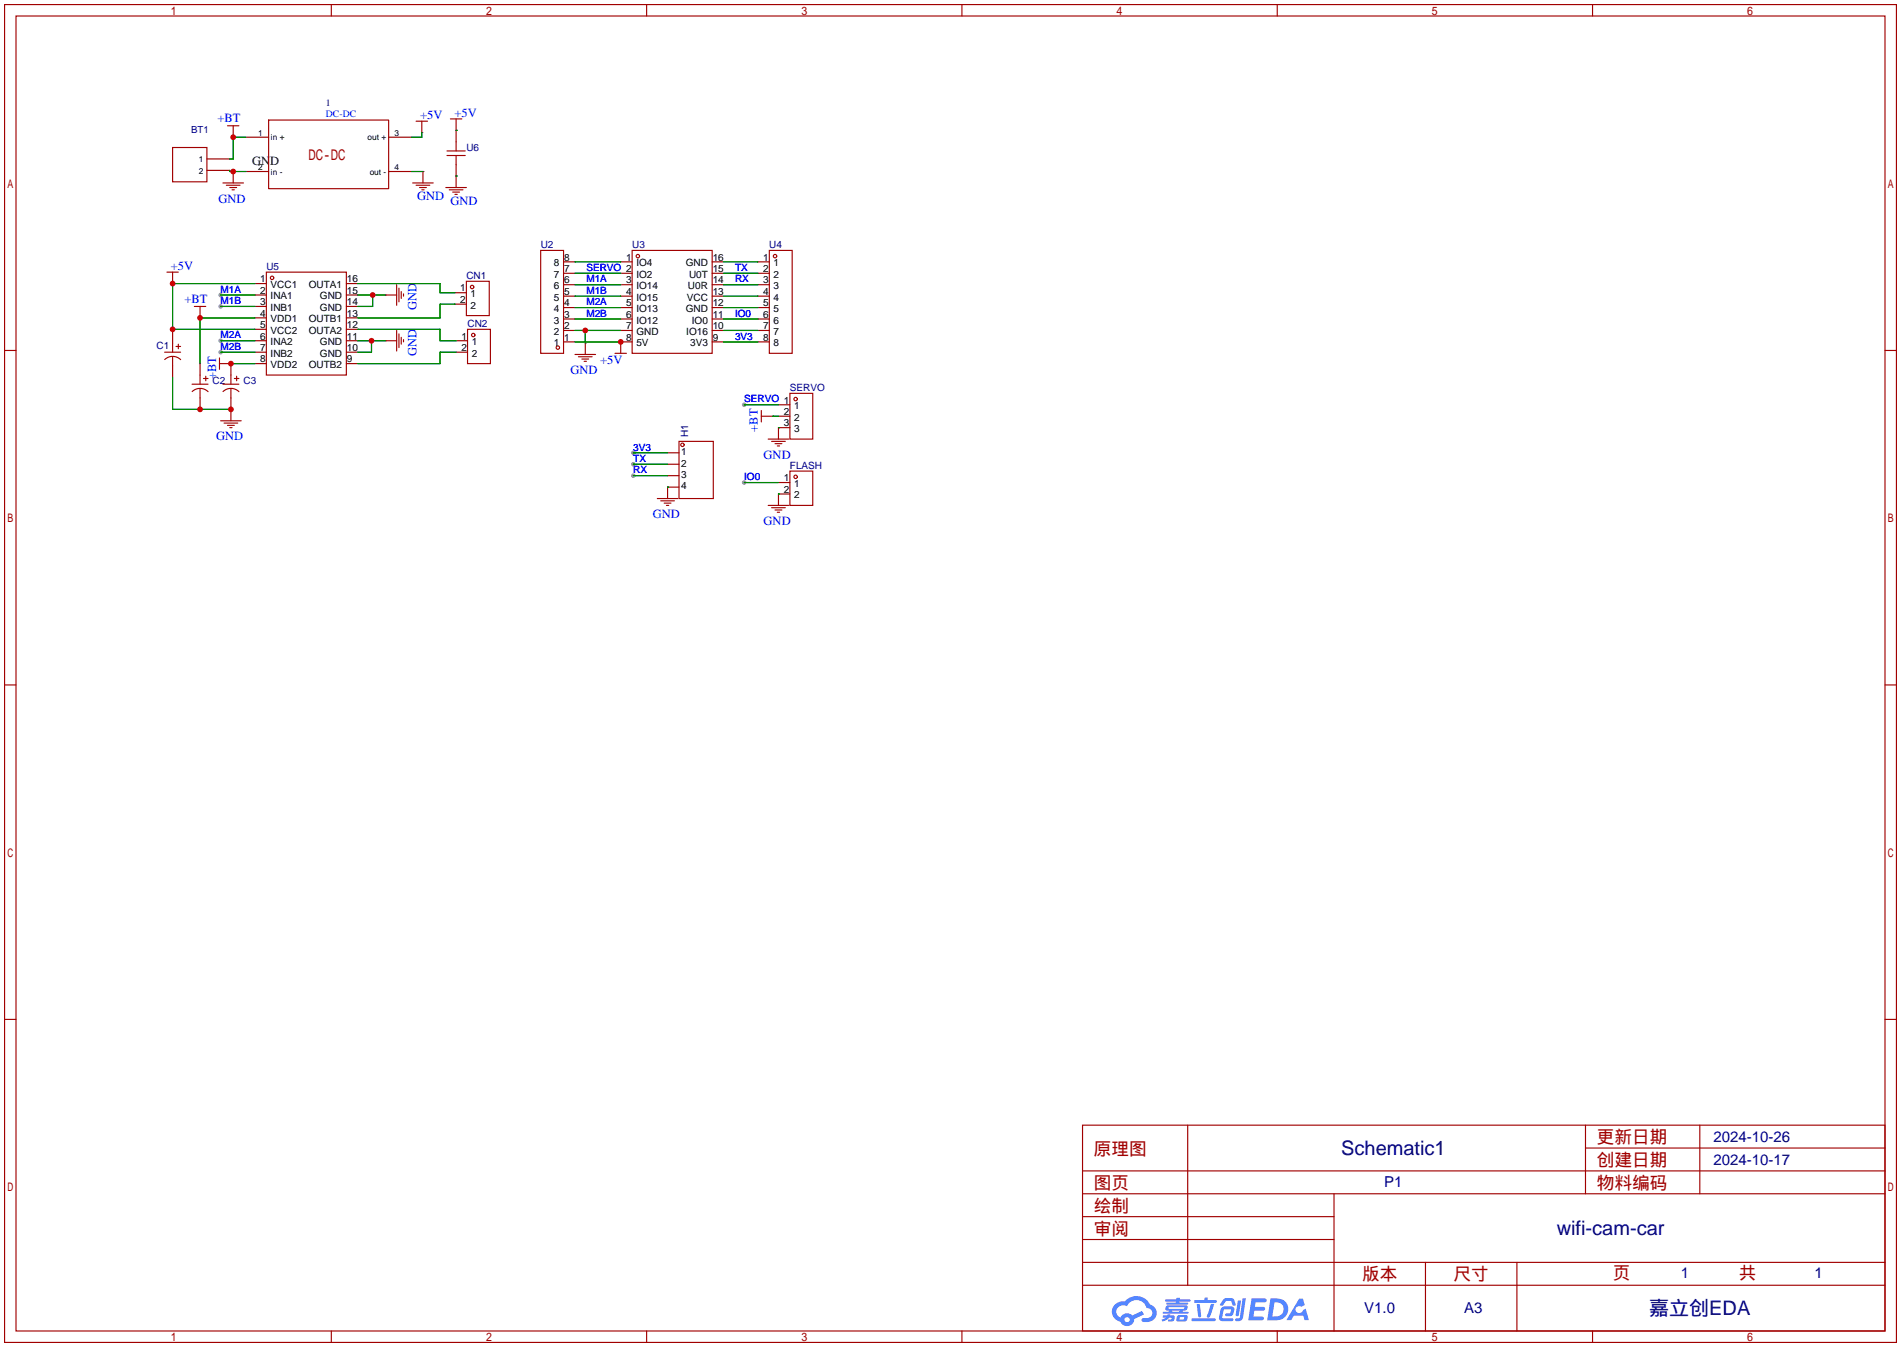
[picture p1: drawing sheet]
<svg xmlns="http://www.w3.org/2000/svg" width="422mm" height="299mm" viewBox="0 0 422 299" stroke-linecap="round" stroke-linejoin="round" font-family="sans-serif">
<g fill="#999">
<circle cx="49" cy="65.5" r=".51"/>
<circle cx="49" cy="68.1" r=".51"/>
<circle cx="49" cy="75.7" r=".51"/>
<circle cx="49" cy="78.2" r=".51"/>
<circle cx="165.4" cy="107.2" r=".51"/>
<circle cx="140.7" cy="100.6" r=".51"/>
<circle cx="140.7" cy="103.1" r=".51"/>
<circle cx="140.7" cy="105.7" r=".51"/>
<circle cx="165.4" cy="89.9" r=".51"/>
</g>
<g fill="none" stroke="#a10000" stroke-width=".25">
<path d="M1 1h420.4v297.2h-420.4zM3.6 3.6h415.2v292.1h-415.2zM73.6 1v2.6M143.7 1v2.6M213.7 1v2.6M283.8 1v2.6M353.9 1v2.6M1 77.9h2.6M418.8 77.9h2.6M1 152.1h2.6M418.8 152.1h2.6M1 226.4h2.6"/>
<path d="M418.8 226.4h2.6M240.5 249.9h178.3v45.8h-178.3zM263.9 249.9v35.6M352.3 249.9v15.3M352.3 255h66.5M377.7 249.9v15.3M240.5 270.3h55.9M240.5 265.2h178.3M240.5 275.3h55.9M240.5 260.1h178.3M296.4 265.2v30.5M73.6 295.7v2.5"/>
<path d="M143.7 295.7v2.5M213.7 295.7v2.5M240.5 285.5h178.3M240.5 280.4h178.3M283.8 295.7v2.5M316.7 280.4v15.3M337.1 280.4v15.3M353.9 295.7v2.5"/>
</g>
<g fill="#5487ff">
<path d="M278.1 288.4h2.7a.48 .48 0 0 1 .7 .4 .48 .48 0 0 1-.7 .5h-1.8l-.2 1h1.9a.43 .43 0 0 1 .4 .5 .43 .43 0 0 1-.5 .4h-1.9l-.2 1.2h1.7a.45 .45 0 0 1 .6 .2 .45 .45 0 0 1-.2 .6l-3.2 .1z"/>
<path d="M288.7 288.5h.8l.4 1.4-.7 .4a.84 .84 0 0 0-1.2 .2 .84 .84 0 0 0 .3 1.2 .84 .84 0 0 0 1.1-.4l.1-.3 .6-.3 .7 2.5h-.9l-.3-1h-2.1l-.6 1h-1.1z"/>
<path d="M275.1 288.9h.7l-.5 3.2a.36 .36 0 0 1-.4 .3 .36 .36 0 0 1-.3-.4z"/>
<path d="M276.1 288.4h.7l-.6 4.3a1.13 1.13 0 0 1-1.8 .6l.2-.4 .7-.1 .2-.2z"/>
<path d="M271.8 288.7l.6-.3 1-.1a.77 .77 0 0 1 .9 .6l.3 .9-.2 .2h-.5l-.3-.9-.2-.1h-1l-.7 1h-.6z"/>
<path d="M271.4 290.5l.5-.3h1.7a.81 .81 0 0 1 .7 .5 .81 .81 0 0 1-.2 .9 .81 .81 0 0 1-.9 .8h-.7a.32 .32 0 0 1-.3-.4 .32 .32 0 0 1 .4-.3h.7l.3-.9-1.7 .1-.3 1.9h2.2a.32 .32 0 0 1 .3 .4 .32 .32 0 0 1-.4 .3h-2.3l-.4-.4-.1-.5z"/>
<path d="M264.8 292.8h5a.33 .33 0 0 1 .4 .4 .33 .33 0 0 1-.4 .3h-4.9l-.1-.2z"/>
<path d="M269.1 289.6h.7l-.6 2.1a.98 .98 0 0 1-.8 1l-.3-.3z"/>
<path d="M265.9 289.7h.7l.3 2.6a.34 .34 0 0 1-.3 .3 .34 .34 0 0 1-.4-.2z"/>
<path d="M265.4 288.8h2.2l.2-.6h.6l-.1 .6h1.8a.32 .32 0 0 1 .3 .3 .32 .32 0 0 1-.4 .3h-4.5l-.1-.1z"/>
<path d="M258.4 292.2h.9l.1-.2h.7l-.1 .2h.9l.1 .2-.1 .9-1.3 .2v-.4h.6l.1-.4a.68 .68 0 0 0-.9 .4l-1.1 .5-.2-.5 1-.4h-.8z"/>
<path d="M259 288.6h2.4l.1-.3h.7l-.1 .3h2.2l.3 .3-.3 .2h-2.2l-.1 .3h1.8l.2 .2-.2 .2h-4.5l-.1-.4h2l.1-.3h-2.3l-.1-.1z"/>
<path d="M282.3 288.4l-.7 4.9h1.6a2.5 2.5 0 0 0 3.1-2.5 2.5 2.5 0 0 0-3.1-2.4zM283.2 289.3a1.61 1.61 0 0 1 2 1.4 1.61 1.61 0 0 1-1.8 1.7h-.7z"/>
<path d="M259.1 290.2l-.1 .7 .6 .2 .1 .3h-1.3l.1 .4h5.4l.2-.2-.2-.2h-1.2l.2-.3a.7 .7 0 0 0 .8-.2 .7 .7 0 0 0 0-.9h-4.1zM259.7 290.4l3.5 .1-.2 .3h-3.2zM260.4 291.1h1.7l-.2 .3h-1.4z"/>
<path d="M261.6 292.3a1.05 1.05 0 0 0-.1 1.2 2.91 2.91 0 0 0 2.2-.2 .98 .98 0 0 0 0-1.1l-1.6-.1zM262.2 292.6h.8l.1 .3-.2 .2h-.8z"/>
<path d="M247.8 289.7a2.23 2.23 0 0 0-.6 2.3 2.23 2.23 0 0 0 1.8 1.6 1.58 1.58 0 0 0 1.7 1 1.58 1.58 0 0 0 1.3-1.6l2.2-1-.5-.8-2.1 1a1.65 1.65 0 0 0-2.6 .5 1.47 1.47 0 0 1-.8-2.1 1.47 1.47 0 0 1 2.2-.4 2.3 2.3 0 0 1 2.3-1.4 2.3 2.3 0 0 1 2.1 1.8 1.12 1.12 0 0 1 1.3 1 1.12 1.12 0 0 1-1.2 1.2h-.7a.45 .45 0 0 0-.5 .3 .45 .45 0 0 0 .4 .6 2.21 2.21 0 0 0 2.2-.6 2.21 2.21 0 0 0 .5-2.3 2.13 2.13 0 0 0-1.3-1 3.3 3.3 0 0 0-5.5-.7l-1.2 .1zM249.9 293.2a.57 .57 0 0 1 1.1 0 .57 .57 0 0 1-1.1 0z"/>
</g>
<g fill="none" stroke="#a10000" stroke-width=".25">
<path d="M38.4 32.8h7.6v7.6h-7.6zM50.5 27.9h2.6M51.8 27.9v2.6M51.8 38.1v2.5M59.7 26.7h26.7v15.2h-26.7zM92.5 26.9h2.5M93.7 26.9v2.6M94 38.1v2.5M99.3 34.5h4.1M99.3 33.5h4.1M100.1 26.4h2.5M101.3 26.4v2.6"/>
<path d="M101.3 31.5v2M101.3 34.5v2.1M101.3 39.1v2.6M49.5 40.6h4.6M50.3 41.1h3M51.1 41.7h1.5M51.6 42.2h.5M91.7 40.6h4.6M92.5 41.1h3M93.2 41.7h1.5M93.7 42.2h.5M99.1 41.7h4.5"/>
<path d="M99.8 42.2h3.1M100.6 42.7h1.5M101.1 43.2h.5M120.1 55.6h5.1v22.9h-5.1zM140.5 55.6h17.7v22.9h-17.7zM170.9 55.6h5.1v22.9h-5.1zM36.6 78.2h3.5M36.6 79.9a2.54 2.54 0 0 1 3.5 0M37.1 60.5h2.5M38.4 60.5v2.5M38.4 76.2v2M38.4 79.2v2.1"/>
<path d="M39.1 77h1M39.6 76.5v1M43.2 68.1h2.5M44.4 68.1v2.5M48.8 79.5v2.5M59.2 60.5h17.8v22.8h-17.8zM85.6 65.5h2.5M85.6 75.7h2.5M88.1 63.2v4.6M88.1 73.4v4.6M88.6 64v3.1M88.6 74.2v3"/>
<path d="M89.2 64.8v1.5M89.2 74.9v1.6M89.7 65.3v.5M89.7 75.4v.5M103.6 62.5h5.1v7.6h-5.1zM103.9 73.2h5.1v7.6h-5.1zM127.8 78.7h4.5M128.5 79.2h3.1M129.3 79.8h1.5M130 76.2v2.5M136.7 78.5h2.5M137.9 75.9v2.6"/>
<path d="M42.7 85.3h3.5M42.7 87a2.54 2.54 0 0 1 3.5 0M44.4 83.3v2M44.4 86.4v2M45.2 84.1h1M45.7 83.6v1M48.8 80.8h2.5M49 93.5h4.6M49.5 85.3h3.6M49.6 87a2.54 2.54 0 0 1 3.5 0M49.8 94h3M50.5 94.5h1.6"/>
<path d="M51.1 95h.5M51.3 83.3v2M51.3 86.4v2M51.3 90.9v2.6M52.1 84.1h1M52.6 83.6v1M129.8 80.3h.5M150.9 98h7.6v12.7h-7.6zM169.2 92.5h2.5M169.2 91.2v2.5M170.7 97.5h4.6M171.4 98h3.1"/>
<path d="M172.2 98.6h1.5M172.7 99.1h.5M173 95v2.5M175.5 87.4h5.1v10.1h-5.1zM146 110.7h4.6M146.8 111.3h3.1M147.6 111.8h1.5M148.1 112.3h.5M148.3 108.2v2.5M170.7 112.3h4.6M171.4 112.8h3.1M172.2 113.3h1.5"/>
<path d="M172.7 113.8h.5M173 109.7v2.6M175.5 104.6h5.1v7.7h-5.1z"/>
<circle cx="141.7" cy="56.9" r=".38"/>
<circle cx="172.2" cy="56.9" r=".38"/>
<circle cx="60.5" cy="61.7" r=".38"/>
<circle cx="104.9" cy="63.8" r=".38"/>
<circle cx="105.2" cy="74.4" r=".38"/>
<circle cx="124" cy="77.2" r=".38"/>
<circle cx="151.6" cy="98.8" r=".38"/>
<circle cx="176.8" cy="88.6" r=".38"/>
<circle cx="176.8" cy="105.9" r=".38"/>
</g>
<g fill="none" stroke="#870000" stroke-width=".25">
<path d="M46 35.3h5.1M46 37.8h5.1M51.8 30.5h.1M51.8 38.1h.1M54.6 38.1h5.1M54.6 30.5h5.1M86.4 38.1h5M86.4 30.5h5M93.7 29.5h.1M94 38.1h.1M101.3 29h.1M101.3 39.1h.1"/>
<path d="M101.3 29v2.5M101.3 36.6v2.5M125.2 58.2h2.6M137.9 58.2h2.6M158.2 58.2h2.6M168.4 58.2h2.5M38.4 63h.1M38.4 73.7v2.5M44.4 70.6h.1M56.6 63h2.6M56.6 65.5h2.6M56.6 68.1h2.6"/>
<path d="M56.6 70.6h2.6M56.6 73.2h2.6M56.6 75.7h2.6M56.6 78.2h2.6M77 63h2.5M77 65.5h2.5M77 68.1h2.5M77 70.6h2.5M77 73.2h2.5M77 75.7h2.5M77 78.2h2.5M85.6 65.5h.1"/>
<path d="M85.6 75.7h.1M101.1 65h2.5M101.1 67.6h2.5M101.3 75.7h2.6M101.3 78.2h2.6M125.2 60.7h2.6M125.2 63.2h2.6M125.2 65.8h2.6M125.2 68.3h2.6M125.2 70.9h2.6M125.2 73.4h2.6M125.2 75.9h2.6"/>
<path d="M130 76.2h.1M137.9 75.9h.1M137.9 60.7h2.6M137.9 63.2h2.6M137.9 65.8h2.6M137.9 68.3h2.6M137.9 70.9h2.6M137.9 73.4h2.6M137.9 75.9h2.6M158.2 60.7h2.6M158.2 63.2h2.6M158.2 65.8h2.6"/>
<path d="M158.2 68.3h2.6M158.2 70.9h2.6M158.2 73.4h2.6M158.2 75.9h2.6M168.4 60.7h2.5M168.4 63.2h2.5M168.4 65.8h2.5M168.4 68.3h2.5M168.4 70.9h2.5M168.4 73.4h2.5M168.4 75.9h2.5M38.4 81.3v2.5"/>
<path d="M44.4 80.8v2.5M44.4 88.4v2.5M51.3 90.9h.1M51.3 80.8h.1M51.3 80.8v2.5M51.3 88.4v2.5M56.6 80.8h2.6M77 80.8h2.5M171.7 92.5h.1M173 95h.1M173 89.9h2.5M173 92.5h2.5"/>
<path d="M173 95h2.5M148.3 108.2h.1M148.3 100.6h2.6M148.3 103.1h2.6M148.3 105.7h2.6M148.3 108.2h2.6M173 109.7h.1M173 107.2h2.5M173 109.7h2.5"/>
</g>
<g fill="none" stroke="#008700" stroke-width=".25">
<path d="M51.1 37.8v.3h3.5M54.6 30.5h-2.8v4.8h-.7M91.4 38.1h2.6M93.7 29.5v1h-2.3M101.3 29h.1M101.3 39.1h.1M127.8 58.2h10.1M160.8 58.2h7.6M38.4 73.2h18.2M49 65.5h7.6M49 68.1h7.6M49 75.7h7.6"/>
<path d="M49 78.2h7.6M56.6 63h-18.2v10.7M56.6 70.6h-12.2v10.2M79.5 65.5h6.1M79.5 75.7h6.1M79.5 73.2h18.3v2.5h3.5M79.5 63h18.3v2h3.3M82.5 75.7v2.5h-3M82.8 65.5v2.6h-3.3M101.1 67.6h-3.3v3h-18.3M101.3 78.2h-3.5v2.6h-18.3M127.8 63.2h10.1"/>
<path d="M127.8 65.8h10.1M127.8 68.3h10.1M127.8 70.9h10.1M127.8 73.4h10.1M127.8 60.7h10.1M127.8 75.9h10.1M130 73.4v2.8M160.8 63.2h7.6M160.8 65.8h7.6M160.8 68.3h7.6M160.8 70.9h7.6M160.8 73.4h7.6"/>
<path d="M160.8 60.7h7.6M160.8 75.9h7.6M38.4 83.8v7.1h12.9M51.3 80.8h5.3M165.4 89.9h7.6M171.7 92.5h1.3M173 95h.1M140.7 100.6h7.6M140.7 103.1h7.6M140.7 105.7h7.6M148.3 108.2h.1M165.4 107.2h7.6"/>
<path d="M173 109.7h.1"/>
</g>
<g fill="#c00">
<circle cx="51.8" cy="30.5" r=".63"/>
<circle cx="51.8" cy="38.1" r=".63"/>
<circle cx="51.3" cy="80.8" r=".63"/>
<circle cx="82.8" cy="65.5" r=".63"/>
<circle cx="82.6" cy="75.7" r=".63"/>
<circle cx="38.4" cy="63" r=".63"/>
<circle cx="38.4" cy="73.2" r=".63"/>
<circle cx="44.5" cy="90.9" r=".63"/>
<circle cx="51.3" cy="90.9" r=".63"/>
<circle cx="44.5" cy="70.6" r=".63"/>
<circle cx="130" cy="73.4" r=".63"/>
<circle cx="137.9" cy="75.9" r=".63"/>
</g>
<g font-size="4.4" fill="#000080">
<text x="298" y="256.5">Schematic1</text>
<text x="345.9" y="274.3">wifi-cam-car</text>
<text x="366.5" y="292.1">嘉立创EDA</text>
</g>
<g font-size="3.9" fill="#a00000">
<text x="243.1" y="256.5">原理图</text>
<text x="354.8" y="253.9">更新日期</text>
<text x="354.8" y="259">创建日期</text>
<text x="243.1" y="269.2">绘制</text>
<text x="243.1" y="264.1">图页</text>
<text x="354.8" y="264.1">物料编码</text>
<text x="243.1" y="274.3">审阅</text>
<text x="302.7" y="284.4">版本</text>
<text x="323" y="284.4">尺寸</text>
<text x="358.4" y="284.2">页</text>
<text x="386.3" y="284.2">共</text>
</g>
<text font-size="3.3" fill="#a00000" x="68.6" y="35.6">DC-DC</text>
<g font-size="3.3" fill="#000080">
<text x="380.7" y="253.6">2024-10-26</text>
<text x="307.6" y="263.8">P1</text>
<text x="380.7" y="258.7">2024-10-17</text>
<text x="373.5" y="283.8">1</text>
<text x="403.2" y="283.8">1</text>
<text x="303.1" y="291.7">V1.0</text>
<text x="325.4" y="291.7">A3</text>
</g>
<g font-size="2.8" fill="#00f">
<text x="48.3" y="27.2">+BT</text>
<text x="93.4" y="26.4">+5V</text>
<text x="101" y="25.9">+5V</text>
<text x="48.5" y="45">GND</text>
<text x="92.7" y="44.4">GND</text>
<text x="100.1" y="45.5">GND</text>
<text x="38" y="59.9">+5V</text>
<text x="41" y="67.3">+BT</text>
<text x="92.5" y="68.8" transform="rotate(-90 92.5 68.8)">GND</text>
<text x="92.5" y="79" transform="rotate(-90 92.5 79)">GND</text>
<text x="126.7" y="83.1">GND</text>
<text x="133.3" y="80.9">+5V</text>
<text x="48" y="84.3" transform="rotate(-90 48 84.3)">+BT</text>
<text x="168.4" y="95.9" transform="rotate(-90 168.4 95.9)">+BT</text>
<text x="48" y="97.8">GND</text>
<text x="169.7" y="101.9">GND</text>
<text x="145" y="115.1">GND</text>
<text x="169.7" y="116.6">GND</text>
</g>
<text font-size="2.8" x="56" y="36.6">GND</text>
<g font-size="2.2" fill="#000080">
<text x="72.4" y="23.6">1</text>
<text x="42.4" y="29.6">BT1</text>
<text x="103.6" y="33.5">U6</text>
<text x="59.2" y="59.9">U5</text>
<text x="120.1" y="55.1">U2</text>
<text x="140.5" y="55.1">U3</text>
<text x="170.9" y="55.1">U4</text>
<text x="103.6" y="62">CN1</text>
<text x="34.8" y="77.5">C1</text>
<text x="103.9" y="72.6">CN2</text>
<text x="47.2" y="85.3">C2</text>
<text x="54.1" y="85.3">C3</text>
<text x="175.5" y="86.9">SERVO</text>
<text x="152.9" y="97.1" transform="rotate(-90 152.9 97.1)">H1</text>
<text x="175.5" y="104.1">FLASH</text>
</g>
<g font-size="2.2" fill="#00f">
<text x="72.4" y="25.9">DC-DC</text>
<text x="49" y="65">M1A</text>
<text x="130.3" y="62.7">M1A</text>
<text x="130.3" y="65.3">M1B</text>
<text x="130.3" y="60.2">SERVO 2</text>
<text x="163.3" y="60.2">TX</text>
<text x="163.3" y="62.7">RX</text>
<text x="49" y="67.6">M1B</text>
<text x="130.3" y="67.8">M2A</text>
<text x="130.3" y="70.4">M2B</text>
<text x="163.3" y="70.4">IO0</text>
<text x="49" y="75.2">M2A</text>
<text x="49" y="77.7">M2B</text>
<text x="163.3" y="75.4">3V3</text>
<text x="165.4" y="89.4">SERVO 1</text>
<text x="140.7" y="100.1">3V3</text>
<text x="140.7" y="102.6">TX</text>
<text x="140.7" y="105.2">RX</text>
<text x="165.4" y="106.7">IO0</text>
</g>
<g font-size="2.2">
<text x="123" y="59.2">8</text>
<text x="125.3" y="57.9">8</text>
<text x="139.1" y="57.9">1</text>
<text x="141.4" y="59.2">IO4</text>
<text x="152.4" y="59.2">GND</text>
<text x="158.4" y="57.9">16</text>
<text x="169.6" y="57.9">1</text>
<text x="171.9" y="59.2">1</text>
<text x="57.8" y="62.7">1</text>
<text x="57.8" y="65.3">2</text>
<text x="60.1" y="64">VCC1</text>
<text x="68.6" y="64">OUTA1</text>
<text x="77.1" y="65.3">15</text>
<text x="77.1" y="62.7">16</text>
<text x="102.3" y="64.7">1</text>
<text x="123" y="64.2">6</text>
<text x="123" y="61.7">7</text>
<text x="125.3" y="65.5">5</text>
<text x="125.3" y="63">6</text>
<text x="125.3" y="60.4">7</text>
<text x="139.1" y="63">3</text>
<text x="139.1" y="65.5">4</text>
<text x="141.4" y="61.7">IO2</text>
<text x="141.4" y="64.2">IO14</text>
<text x="152.9" y="64.2">U0R</text>
<text x="153.1" y="61.7">U0T</text>
<text x="158.4" y="65.5">13</text>
<text x="158.4" y="63">14</text>
<text x="158.4" y="60.4">15</text>
<text x="169.6" y="60.4">2</text>
<text x="169.6" y="63">3</text>
<text x="169.6" y="65.5">4</text>
<text x="171.9" y="61.7">2</text>
<text x="171.9" y="64.2">3</text>
<text x="57.8" y="67.8">3</text>
<text x="57.8" y="70.3">4</text>
<text x="60.1" y="66.5">INA1</text>
<text x="60.1" y="69.1">INB1</text>
<text x="60.1" y="71.6">VDD1</text>
<text x="68.6" y="71.6">OUTB1</text>
<text x="71.1" y="69.1">GND</text>
<text x="71.1" y="66.5">GND</text>
<text x="77.1" y="70.3">13</text>
<text x="77.1" y="67.8">14</text>
<text x="102.3" y="67.3">2</text>
<text x="104.6" y="66">1</text>
<text x="104.6" y="68.6">2</text>
<text x="123" y="71.9">3</text>
<text x="123" y="69.3">4</text>
<text x="123" y="66.8">5</text>
<text x="125.3" y="70.6">3</text>
<text x="125.3" y="68.1">4</text>
<text x="139.1" y="68.1">5</text>
<text x="139.1" y="70.6">6</text>
<text x="141.4" y="66.8">IO15</text>
<text x="141.4" y="69.3">IO13</text>
<text x="141.4" y="71.9">IO12</text>
<text x="152.4" y="69.3">GND</text>
<text x="152.6" y="66.8">VCC</text>
<text x="153.7" y="71.9">IO0</text>
<text x="158.4" y="70.6">11</text>
<text x="158.4" y="68.1">12</text>
<text x="169.6" y="68.1">5</text>
<text x="169.6" y="70.6">6</text>
<text x="171.9" y="66.8">4</text>
<text x="171.9" y="69.3">5</text>
<text x="171.9" y="71.9">6</text>
<text x="57.8" y="72.9">5</text>
<text x="57.8" y="75.4">6</text>
<text x="57.8" y="78">7</text>
<text x="60.1" y="74.1">VCC2</text>
<text x="60.1" y="76.7">INA2</text>
<text x="68.6" y="74.1">OUTA2</text>
<text x="71.1" y="76.7">GND</text>
<text x="77.1" y="78">10</text>
<text x="77.1" y="75.4">11</text>
<text x="77.1" y="72.9">12</text>
<text x="102.5" y="75.4">1</text>
<text x="102.5" y="78">2</text>
<text x="104.8" y="76.7">1</text>
<text x="123" y="76.9">1</text>
<text x="123" y="74.4">2</text>
<text x="125.3" y="75.7">1</text>
<text x="125.3" y="73.1">2</text>
<text x="139.1" y="73.1">7</text>
<text x="139.1" y="75.7">8</text>
<text x="141.4" y="74.4">GND</text>
<text x="141.4" y="76.9">5V</text>
<text x="152.5" y="74.4">IO16</text>
<text x="153.3" y="76.9">3V3</text>
<text x="158.4" y="75.7">9</text>
<text x="158.4" y="73.1">10</text>
<text x="169.6" y="73.1">7</text>
<text x="169.6" y="75.7">8</text>
<text x="171.9" y="74.4">7</text>
<text x="171.9" y="76.9">8</text>
<text x="57.8" y="80.5">8</text>
<text x="60.1" y="79.2">INB2</text>
<text x="60.1" y="81.8">VDD2</text>
<text x="68.6" y="81.8">OUTB2</text>
<text x="71.1" y="79.2">GND</text>
<text x="77.1" y="80.5">9</text>
<text x="104.8" y="79.2">2</text>
<text x="174.2" y="92.2">2</text>
<text x="174.2" y="94.7">3</text>
<text x="176.5" y="90.9">1</text>
<text x="176.5" y="93.5">2</text>
<text x="176.5" y="96">3</text>
<text x="151.3" y="101.1">1</text>
<text x="151.3" y="103.6">2</text>
<text x="151.3" y="106.2">3</text>
<text x="174.2" y="106.9">1</text>
<text x="151.3" y="108.7">4</text>
<text x="174.2" y="109.5">2</text>
<text x="176.5" y="108.2">1</text>
<text x="176.5" y="110.7">2</text>
</g>
<g font-size="1.9">
<text x="57.4" y="30.2">1</text>
<text x="60.2" y="31.2">in +</text>
<text x="81.7" y="31.2">out +</text>
<text x="87.6" y="30.2">3</text>
<text x="44.2" y="36.1">1</text>
<text x="44.2" y="38.6">2</text>
<text x="57.4" y="37.8">2</text>
<text x="60.2" y="38.8">in -</text>
<text x="82.1" y="38.8">out -</text>
<text x="87.6" y="37.8">4</text>
</g>
</svg>
